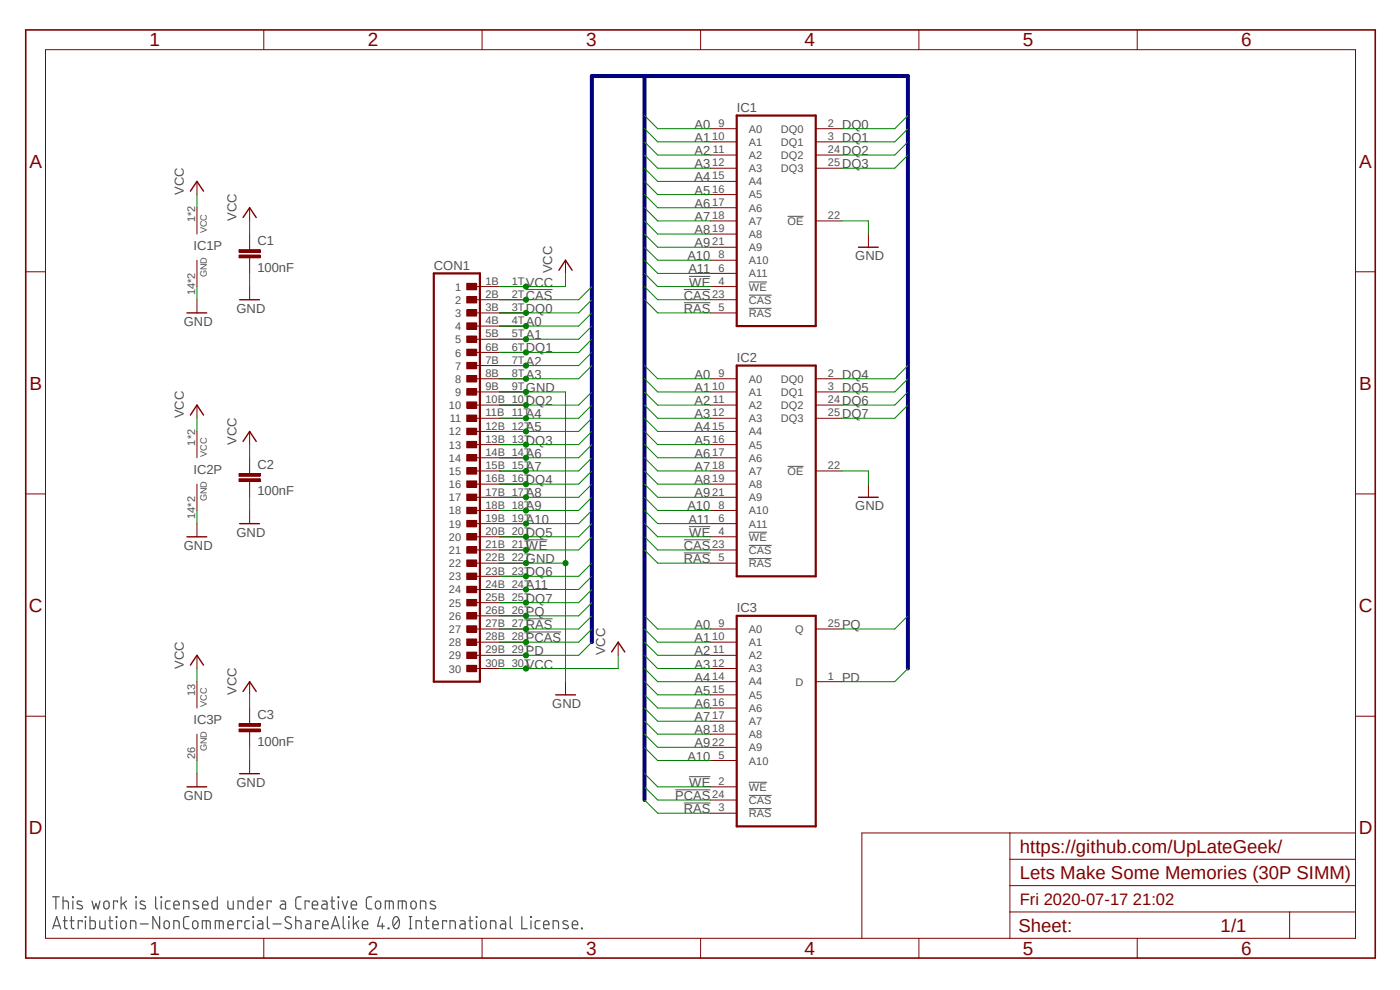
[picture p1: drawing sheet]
<svg xmlns="http://www.w3.org/2000/svg" width="297mm" height="210mm" viewBox="0 0 297 210" stroke-linecap="round" stroke-linejoin="round" font-family="sans-serif">
<path d="M4.9 6l287.2 197.9M292.1 6l-287.2 197.9" fill="none" stroke="#fff" stroke-width=".21"/>
<g fill="none" stroke="#505050" stroke-width=".21">
<path d="M146.2 58.6h4.5M158.9 59.8h3.8M167.1 45.9h3.4M111.6 61.4h5.6M145.1 61.4h5.6M145.1 64.2h5.6M158.9 62.6h4.8M158.9 65.4h4.8M167.1 98.9h3.4M111.6 114.5h4.5M145.1 114.5h5.6M145.1 117.3h5.6"/>
<path d="M146.2 111.7h4.5M158.9 112.9h3.8M158.9 115.7h4.8M158.9 118.5h4.8M111.6 131.3h5.6M111.6 134.1h7.4M143.3 167.6h7.4M145.1 170.3h5.6M146.2 164.8h4.5M158.9 165.9h3.8M158.9 168.7h4.8M158.9 171.5h4.8"/>
</g>
<path d="M92 58h9.8v86.6h-9.8z" fill="none" stroke="#800000" stroke-width=".47"/>
<path d="M99 118.8h2.1v1.3h-2.1z" fill-rule="evenodd" fill="#800000"/>
<path d="M99 118.8h2.1v1.3h-2.1z" fill="none" stroke="#800000" stroke-width=".21"/>
<path d="M99 116h2.1v1.3h-2.1z" fill-rule="evenodd" fill="#800000"/>
<path d="M99 116h2.1v1.3h-2.1z" fill="none" stroke="#800000" stroke-width=".21"/>
<path d="M99 113.2h2.1v1.4h-2.1z" fill-rule="evenodd" fill="#800000"/>
<path d="M99 113.2h2.1v1.4h-2.1z" fill="none" stroke="#800000" stroke-width=".21"/>
<path d="M99 110.4h2.1v1.4h-2.1z" fill-rule="evenodd" fill="#800000"/>
<path d="M99 110.4h2.1v1.4h-2.1z" fill="none" stroke="#800000" stroke-width=".21"/>
<path d="M99 107.6h2.1v1.4h-2.1z" fill-rule="evenodd" fill="#800000"/>
<path d="M99 107.6h2.1v1.4h-2.1z" fill="none" stroke="#800000" stroke-width=".21"/>
<path d="M99 104.8h2.1v1.4h-2.1z" fill-rule="evenodd" fill="#800000"/>
<path d="M99 104.8h2.1v1.4h-2.1z" fill="none" stroke="#800000" stroke-width=".21"/>
<path d="M99 102h2.1v1.4h-2.1z" fill-rule="evenodd" fill="#800000"/>
<path d="M99 102h2.1v1.4h-2.1z" fill="none" stroke="#800000" stroke-width=".21"/>
<path d="M99 99.2h2.1v1.4h-2.1z" fill-rule="evenodd" fill="#800000"/>
<path d="M99 99.2h2.1v1.4h-2.1z" fill="none" stroke="#800000" stroke-width=".21"/>
<path d="M99 96.4h2.1v1.4h-2.1z" fill-rule="evenodd" fill="#800000"/>
<path d="M99 96.4h2.1v1.4h-2.1z" fill="none" stroke="#800000" stroke-width=".21"/>
<path d="M99 93.6h2.1v1.4h-2.1z" fill-rule="evenodd" fill="#800000"/>
<path d="M99 93.6h2.1v1.4h-2.1z" fill="none" stroke="#800000" stroke-width=".21"/>
<path d="M99 90.8h2.1v1.4h-2.1z" fill-rule="evenodd" fill="#800000"/>
<path d="M99 90.8h2.1v1.4h-2.1z" fill="none" stroke="#800000" stroke-width=".21"/>
<path d="M99 88.1h2.1v1.3h-2.1z" fill-rule="evenodd" fill="#800000"/>
<path d="M99 88.1h2.1v1.3h-2.1z" fill="none" stroke="#800000" stroke-width=".21"/>
<path d="M99 85.3h2.1v1.3h-2.1z" fill-rule="evenodd" fill="#800000"/>
<path d="M99 85.3h2.1v1.3h-2.1z" fill="none" stroke="#800000" stroke-width=".21"/>
<path d="M99 82.5h2.1v1.3h-2.1z" fill-rule="evenodd" fill="#800000"/>
<path d="M99 82.5h2.1v1.3h-2.1z" fill="none" stroke="#800000" stroke-width=".21"/>
<path d="M99 79.7h2.1v1.3h-2.1z" fill-rule="evenodd" fill="#800000"/>
<path d="M99 79.7h2.1v1.3h-2.1z" fill="none" stroke="#800000" stroke-width=".21"/>
<path d="M99 76.9h2.1v1.3h-2.1z" fill-rule="evenodd" fill="#800000"/>
<path d="M99 76.9h2.1v1.3h-2.1z" fill="none" stroke="#800000" stroke-width=".21"/>
<path d="M99 74.1h2.1v1.3h-2.1z" fill-rule="evenodd" fill="#800000"/>
<path d="M99 74.1h2.1v1.3h-2.1z" fill="none" stroke="#800000" stroke-width=".21"/>
<path d="M99 71.3h2.1v1.3h-2.1z" fill-rule="evenodd" fill="#800000"/>
<path d="M99 71.3h2.1v1.3h-2.1z" fill="none" stroke="#800000" stroke-width=".21"/>
<path d="M99 68.5h2.1v1.3h-2.1z" fill-rule="evenodd" fill="#800000"/>
<path d="M99 68.5h2.1v1.3h-2.1z" fill="none" stroke="#800000" stroke-width=".21"/>
<path d="M99 65.7h2.1v1.4h-2.1z" fill-rule="evenodd" fill="#800000"/>
<path d="M99 65.7h2.1v1.4h-2.1z" fill="none" stroke="#800000" stroke-width=".21"/>
<path d="M99 62.9h2.1v1.4h-2.1z" fill-rule="evenodd" fill="#800000"/>
<path d="M99 62.9h2.1v1.4h-2.1z" fill="none" stroke="#800000" stroke-width=".21"/>
<path d="M99 60.1h2.1v1.4h-2.1z" fill-rule="evenodd" fill="#800000"/>
<path d="M99 60.1h2.1v1.4h-2.1z" fill="none" stroke="#800000" stroke-width=".21"/>
<path d="M99 121.6h2.1v1.3h-2.1z" fill-rule="evenodd" fill="#800000"/>
<path d="M99 121.6h2.1v1.3h-2.1z" fill="none" stroke="#800000" stroke-width=".21"/>
<path d="M99 124.4h2.1v1.3h-2.1z" fill-rule="evenodd" fill="#800000"/>
<path d="M99 124.4h2.1v1.3h-2.1z" fill="none" stroke="#800000" stroke-width=".21"/>
<path d="M99 127.2h2.1v1.3h-2.1z" fill-rule="evenodd" fill="#800000"/>
<path d="M99 127.2h2.1v1.3h-2.1z" fill="none" stroke="#800000" stroke-width=".21"/>
<path d="M99 130h2.1v1.3h-2.1z" fill-rule="evenodd" fill="#800000"/>
<path d="M99 130h2.1v1.3h-2.1z" fill="none" stroke="#800000" stroke-width=".21"/>
<path d="M99 132.8h2.1v1.3h-2.1z" fill-rule="evenodd" fill="#800000"/>
<path d="M99 132.8h2.1v1.3h-2.1z" fill="none" stroke="#800000" stroke-width=".21"/>
<path d="M99 135.6h2.1v1.3h-2.1z" fill-rule="evenodd" fill="#800000"/>
<path d="M99 135.6h2.1v1.3h-2.1z" fill="none" stroke="#800000" stroke-width=".21"/>
<path d="M99 138.3h2.1v1.4h-2.1z" fill-rule="evenodd" fill="#800000"/>
<path d="M99 138.3h2.1v1.4h-2.1z" fill="none" stroke="#800000" stroke-width=".21"/>
<path d="M99 141.1h2.1v1.4h-2.1z" fill-rule="evenodd" fill="#800000"/>
<g fill="none" stroke="#800000" stroke-width=".21">
<path d="M150.7 27.3h5.6M150.7 30.1h5.6M150.7 32.9h5.6M150.7 35.7h5.6M150.7 38.5h5.6M173.1 27.3h5.5M173.1 30.1h5.5M173.1 32.9h5.5M173.1 35.7h5.5M150.7 41.3h5.6M150.7 44.1h5.6M150.7 46.9h5.6"/>
<path d="M150.7 49.7h5.6M150.7 52.5h5.6M150.7 55.2h5.6M150.7 58h5.6M173.1 46.9h5.5M184.2 49.7v2.8M100.4 77.6h11.2M100.4 74.8h11.2M100.4 72h11.2M100.4 69.2h11.2M100.4 66.4h11.2M100.4 63.6h11.2"/>
<path d="M100.4 60.8h11.2M150.7 66.4h5.6M150.7 63.6h5.6M150.7 60.8h5.6M100.4 99.9h11.2M100.4 97.1h11.2M100.4 94.3h11.2M100.4 91.5h11.2M100.4 88.7h11.2M100.4 85.9h11.2M100.4 83.1h11.2M100.4 80.3h11.2"/>
<path d="M150.7 99.9h5.6M150.7 97.1h5.6M150.7 94.3h5.6M150.7 91.5h5.6M150.7 88.7h5.6M150.7 85.9h5.6M150.7 83.1h5.6M150.7 80.3h5.6M173.1 99.9h5.5M173.1 88.7h5.5M173.1 85.9h5.5M173.1 83.1h5.5"/>
<path d="M173.1 80.3h5.5M100.4 119.5h11.2M100.4 116.7h11.2M100.4 113.9h11.2M100.4 111.1h11.2M100.4 108.3h11.2M100.4 105.5h11.2M100.4 102.7h11.2M150.7 119.5h5.6M150.7 116.7h5.6M150.7 113.9h5.6M150.7 111.1h5.6"/>
<path d="M150.7 108.3h5.6M150.7 105.5h5.6M150.7 102.7h5.6M184.2 102.7v2.8M100.4 122.3h11.2M100.4 125.1h11.2M100.4 127.8h11.2M100.4 130.6h11.2M100.4 133.4h11.2M100.4 136.2h11.2M100.4 139h11.2M150.7 133.4h5.6"/>
<path d="M150.7 136.2h5.6M150.7 139h5.6M173.1 133.4h5.5M53 153v.5M53 155.2v.5M99 141.1h2.1v1.4h-2.1zM100.4 141.8h11.2M120 144.6v2.8M150.7 141.8h5.6M150.7 144.6h5.6M150.7 147.4h5.6M150.7 150.2h5.6"/>
<path d="M150.7 153h5.6M150.7 155.7h5.6M150.7 158.5h5.6M173.1 144.6h5.5M150.7 161.3h5.6M150.7 166.9h5.6M150.7 169.7h5.6M150.7 172.5h5.6"/>
</g>
<path d="M156.3 24.5h16.8v44.7h-16.8zM156.3 77.6h16.8v44.7h-16.8zM156.3 130.6h16.8v44.7h-16.8z" fill="none" stroke="#800000" stroke-width=".47"/>
<path d="M182.1 52.5h4.2M182.1 105.5h4.2M117.9 147.4h4.2" fill="none" stroke="#800000" stroke-width=".3"/>
<path d="M50.7 154.6h4.5v.6h-4.5z" fill-rule="evenodd" fill="#800000"/>
<path d="M50.7 154.6h4.5v.6h-4.5z" fill="none" stroke="#800000" stroke-width=".21"/>
<path d="M50.7 153.5h4.5v.6h-4.5z" fill-rule="evenodd" fill="#800000"/>
<path d="M53 99.9v.6M53 102.2v.5M50.7 153.5h4.5v.6h-4.5zM53 150.2v2.8M53 155.7v2.8" fill="none" stroke="#800000" stroke-width=".21"/>
<path d="M50.7 101.6h4.5v.6h-4.5z" fill-rule="evenodd" fill="#800000"/>
<path d="M50.7 101.6h4.5v.6h-4.5z" fill="none" stroke="#800000" stroke-width=".21"/>
<path d="M50.7 100.5h4.5v.5h-4.5z" fill-rule="evenodd" fill="#800000"/>
<path d="M53 52.5v.5M53 54.7v.5M53 97.1v2.8M50.7 100.5h4.5v.5h-4.5zM53 102.7v2.8" fill="none" stroke="#800000" stroke-width=".21"/>
<path d="M50.7 54.1h4.5v.6h-4.5z" fill-rule="evenodd" fill="#800000"/>
<path d="M50.7 54.1h4.5v.6h-4.5z" fill="none" stroke="#800000" stroke-width=".21"/>
<path d="M50.7 53h4.5v.6h-4.5z" fill-rule="evenodd" fill="#800000"/>
<g fill="none" stroke="#800000" stroke-width=".21">
<path d="M9.7 10.5h277.9v188.6h-277.9zM56 6.3v4.2M102.3 6.3v4.2M148.6 6.3v4.2M194.9 6.3v4.2M241.3 6.3v4.2M41.8 38.5v2.8M5.5 57.7h4.2M41.8 44.1v5.6M41.8 55.2v5.6M50.7 53h4.5v.6h-4.5zM53 44.1v2.8"/>
<path d="M53 49.7v2.8M53 55.2v2.8M120 55.2v2.8M287.6 57.7h4.2M41.8 63.6v2.8M53 60.8v2.8M41.8 85.9v2.8M41.8 91.5v5.6M53 91.5v2.8M5.5 104.8h4.2M41.8 102.7v5.6M41.8 111.1v2.8"/>
<path d="M53 108.3v2.8M287.6 104.8h4.2M41.8 139v2.8M131.1 136.2v2.8M5.5 151.9h4.2M41.8 144.6v5.6M41.8 155.7v5.6M53 144.6v2.8M287.6 151.9h4.2M41.8 164.1v2.8M53 161.3v2.8M214.2 176.7v22.4"/>
<path d="M287.6 176.7h-104.8v22.4M56 199.1v4.1M102.3 199.1v4.1M148.6 199.1v4.1M194.9 199.1v4.1M214.2 193.5h73.4M214.2 187.9h73.4M214.2 182.3h73.4M241.3 199.1v4.1M273.6 193.5v5.6"/>
</g>
<g fill="none" stroke="#800000" stroke-width=".3">
<path d="M40.4 40.6l1.4-2.1 1.4 2.1M51.6 46.1l1.4-2 1.4 2M118.6 57.3l1.4-2.1 1.4 2.1M39.7 66.4h4.2M50.8 63.6h4.2M40.4 88.1l1.4-2.2 1.4 2.2M51.6 93.6l1.4-2.1 1.4 2.1M39.7 113.9h4.2M50.8 111.1h4.2M129.8 138.3l1.3-2.1 1.4 2.1M40.4 141.1l1.4-2.1 1.4 2.1M51.6 146.7l1.4-2.1 1.4 2.1"/>
<path d="M39.7 166.9h4.2M50.8 164.1h4.2"/>
</g>
<path d="M5.5 6.3h286.3v196.9h-286.3z" fill="none" stroke="#800000" stroke-width=".34"/>
<path d="M136.7 16.1v153.6M125.6 136.2v-120.1h67v125.7" fill="none" stroke="#000080" stroke-width=".85"/>
<path d="M125.6 60.8l-2.8 2.8h-16.8" fill="none" stroke="#008000" stroke-width=".21"/>
<circle cx="111.6" cy="63.6" r=".55" fill="#008000"/>
<g fill="none" stroke="#008000" stroke-width=".21">
<path d="M125.6 63.6l-2.8 2.8h-16.8M136.7 60.8l2.8 2.8h11.2M136.7 113.9l2.8 2.8h11.2"/>
<circle cx="111.6" cy="63.6" r=".55"/>
</g>
<circle cx="111.6" cy="66.4" r=".55" fill="#008000"/>
<g fill="none" stroke="#008000" stroke-width=".21">
<path d="M192.6 24.5l-2.8 2.8h-11.2M125.6 66.4l-2.8 2.8h-16.8"/>
<circle cx="111.6" cy="66.4" r=".55"/>
</g>
<circle cx="111.6" cy="69.2" r=".55" fill="#008000"/>
<g fill="none" stroke="#008000" stroke-width=".21">
<path d="M136.7 24.5l2.8 2.8h11.2M125.6 69.2l-2.8 2.8h-16.8M136.7 77.6l2.8 2.7h11.2M136.7 130.6l2.8 2.8h11.2"/>
<circle cx="111.6" cy="69.2" r=".55"/>
</g>
<circle cx="111.6" cy="72" r=".55" fill="#008000"/>
<g fill="none" stroke="#008000" stroke-width=".21">
<path d="M136.7 27.3l2.8 2.8h11.2M125.6 72l-2.8 2.8h-16.8M136.7 80.3l2.8 2.8h11.2M136.7 133.4l2.8 2.8h11.2"/>
<circle cx="111.6" cy="72" r=".55"/>
</g>
<circle cx="111.6" cy="74.8" r=".55" fill="#008000"/>
<g fill="none" stroke="#008000" stroke-width=".21">
<path d="M192.6 27.3l-2.8 2.8h-11.2M125.6 74.8l-2.8 2.8h-16.8"/>
<circle cx="111.6" cy="74.8" r=".55"/>
</g>
<circle cx="111.6" cy="77.6" r=".55" fill="#008000"/>
<g fill="none" stroke="#008000" stroke-width=".21">
<path d="M136.7 30.1l2.8 2.8h11.2M125.6 77.6l-2.8 2.7h-16.8M136.7 83.1l2.8 2.8h11.2M136.7 136.2l2.8 2.8h11.2"/>
<circle cx="111.6" cy="77.6" r=".55"/>
</g>
<circle cx="111.6" cy="80.3" r=".55" fill="#008000"/>
<g fill="none" stroke="#008000" stroke-width=".21">
<path d="M136.7 32.9l2.8 2.8h11.2M111.6 83.1h8.4v61.5M136.7 85.9l2.8 2.8h11.2M111.6 119.5h8.4M136.7 139l2.8 2.8h11.2"/>
<circle cx="111.6" cy="80.3" r=".55"/>
</g>
<circle cx="120" cy="119.5" r=".55" fill="#008000"/>
<g fill="none" stroke="#008000" stroke-width=".21">
<path d="M106 83.1h5.6"/>
<circle cx="120" cy="119.5" r=".55"/>
</g>
<circle cx="111.6" cy="83.1" r=".55" fill="#008000"/>
<g fill="none" stroke="#008000" stroke-width=".21">
<path d="M106 119.5h5.6"/>
<circle cx="111.6" cy="83.1" r=".55"/>
</g>
<circle cx="111.6" cy="119.5" r=".55" fill="#008000"/>
<g fill="none" stroke="#008000" stroke-width=".21">
<path d="M53 58v2.8M178.6 46.9h5.6v2.8M41.8 60.8v2.8M125.6 83.1l-2.8 2.8h-16.8M178.6 99.9h5.6v2.8M41.8 108.3v2.8M53 105.5v2.8M53 158.5v2.8M41.8 161.3v2.8"/>
<circle cx="111.6" cy="119.5" r=".55"/>
</g>
<circle cx="111.6" cy="85.9" r=".55" fill="#008000"/>
<g fill="none" stroke="#008000" stroke-width=".21">
<path d="M192.6 30.1l-2.8 2.8h-11.2M125.6 85.9l-2.8 2.8h-16.8"/>
<circle cx="111.6" cy="85.9" r=".55"/>
</g>
<circle cx="111.6" cy="88.7" r=".55" fill="#008000"/>
<g fill="none" stroke="#008000" stroke-width=".21">
<path d="M136.7 35.7l2.8 2.8h11.2M125.6 88.7l-2.8 2.8h-16.8M136.7 88.7l2.8 2.8h11.2M136.7 141.8l2.8 2.8h11.2"/>
<circle cx="111.6" cy="88.7" r=".55"/>
</g>
<circle cx="111.6" cy="91.5" r=".55" fill="#008000"/>
<g fill="none" stroke="#008000" stroke-width=".21">
<path d="M136.7 38.5l2.8 2.8h11.2M125.6 91.5l-2.8 2.8h-16.8M136.7 91.5l2.8 2.8h11.2M136.7 144.6l2.8 2.8h11.2"/>
<circle cx="111.6" cy="91.5" r=".55"/>
</g>
<circle cx="111.6" cy="94.3" r=".55" fill="#008000"/>
<g fill="none" stroke="#008000" stroke-width=".21">
<path d="M192.6 32.9l-2.8 2.8h-11.2M125.6 94.3l-2.8 2.8h-16.8"/>
<circle cx="111.6" cy="94.3" r=".55"/>
</g>
<circle cx="111.6" cy="97.1" r=".55" fill="#008000"/>
<g fill="none" stroke="#008000" stroke-width=".21">
<path d="M136.7 41.3l2.8 2.8h11.2M125.6 97.1l-2.8 2.8h-16.8M136.7 94.3l2.8 2.8h11.2M136.7 147.4l2.8 2.8h11.2"/>
<circle cx="111.6" cy="97.1" r=".55"/>
</g>
<circle cx="111.6" cy="99.9" r=".55" fill="#008000"/>
<g fill="none" stroke="#008000" stroke-width=".21">
<path d="M136.7 44.1l2.8 2.8h11.2M125.6 99.9l-2.8 2.8h-16.8M136.7 97.1l2.8 2.8h11.2M136.7 150.2l2.8 2.8h11.2"/>
<circle cx="111.6" cy="99.9" r=".55"/>
</g>
<circle cx="111.6" cy="102.7" r=".55" fill="#008000"/>
<g fill="none" stroke="#008000" stroke-width=".21">
<path d="M192.6 77.6l-2.8 2.7h-11.2M125.6 102.7l-2.8 2.8h-16.8"/>
<circle cx="111.6" cy="102.7" r=".55"/>
</g>
<circle cx="111.6" cy="105.5" r=".55" fill="#008000"/>
<g fill="none" stroke="#008000" stroke-width=".21">
<path d="M136.7 46.9l2.8 2.8h11.2M136.7 99.9l2.8 2.8h11.2M125.6 105.5l-2.8 2.8h-16.8M136.7 153l2.8 2.7h11.2"/>
<circle cx="111.6" cy="105.5" r=".55"/>
</g>
<circle cx="111.6" cy="108.3" r=".55" fill="#008000"/>
<g fill="none" stroke="#008000" stroke-width=".21">
<path d="M136.7 49.7l2.8 2.8h11.2M125.6 108.3l-2.8 2.8h-16.8M136.7 102.7l2.8 2.8h11.2M136.7 155.7l2.8 2.8h11.2"/>
<circle cx="111.6" cy="108.3" r=".55"/>
</g>
<circle cx="111.6" cy="111.1" r=".55" fill="#008000"/>
<g fill="none" stroke="#008000" stroke-width=".21">
<path d="M136.7 52.5l2.8 2.7h11.2M125.6 111.1l-2.8 2.8h-16.8M136.7 105.5l2.8 2.8h11.2M136.7 158.5l2.8 2.8h11.2"/>
<circle cx="111.6" cy="111.1" r=".55"/>
</g>
<circle cx="111.6" cy="113.9" r=".55" fill="#008000"/>
<g fill="none" stroke="#008000" stroke-width=".21">
<path d="M192.6 80.3l-2.8 2.8h-11.2M125.6 113.9l-2.8 2.8h-16.8"/>
<circle cx="111.6" cy="113.9" r=".55"/>
</g>
<circle cx="111.6" cy="116.7" r=".55" fill="#008000"/>
<g fill="none" stroke="#008000" stroke-width=".21">
<path d="M136.7 58l2.8 2.8h11.2M125.6 119.5l-2.8 2.8h-16.8M136.7 111.1l2.8 2.8h11.2M136.7 164.1l2.8 2.8h11.2"/>
<circle cx="111.6" cy="116.7" r=".55"/>
</g>
<circle cx="111.6" cy="122.3" r=".55" fill="#008000"/>
<g fill="none" stroke="#008000" stroke-width=".21">
<path d="M192.6 83.1l-2.8 2.8h-11.2M125.6 122.3l-2.8 2.8h-16.8"/>
<circle cx="111.6" cy="122.3" r=".55"/>
</g>
<circle cx="111.6" cy="125.1" r=".55" fill="#008000"/>
<g fill="none" stroke="#008000" stroke-width=".21">
<path d="M136.7 55.2l2.8 2.8h11.2M136.7 108.3l2.8 2.8h11.2M125.6 125.1l-2.8 2.7h-16.8"/>
<circle cx="111.6" cy="125.1" r=".55"/>
</g>
<circle cx="111.6" cy="127.8" r=".55" fill="#008000"/>
<g fill="none" stroke="#008000" stroke-width=".21">
<path d="M192.6 85.9l-2.8 2.8h-11.2M125.6 127.8l-2.8 2.8h-16.8"/>
<circle cx="111.6" cy="127.8" r=".55"/>
</g>
<circle cx="111.6" cy="130.6" r=".55" fill="#008000"/>
<g fill="none" stroke="#008000" stroke-width=".21">
<path d="M125.6 130.6l-2.8 2.8h-16.8M192.6 130.6l-2.8 2.8h-11.2"/>
<circle cx="111.6" cy="130.6" r=".55"/>
</g>
<circle cx="111.6" cy="133.4" r=".55" fill="#008000"/>
<g fill="none" stroke="#008000" stroke-width=".21">
<path d="M136.7 63.6l2.8 2.8h11.2M136.7 116.7l2.8 2.8h11.2M125.6 133.4l-2.8 2.8h-16.8M136.7 169.7l2.8 2.8h11.2"/>
<circle cx="111.6" cy="133.4" r=".55"/>
</g>
<circle cx="111.6" cy="136.2" r=".55" fill="#008000"/>
<g fill="none" stroke="#008000" stroke-width=".21">
<path d="M125.6 136.2l-2.8 2.8h-16.8M136.7 166.9l2.8 2.8h11.2"/>
<circle cx="111.6" cy="136.2" r=".55"/>
</g>
<circle cx="111.6" cy="139" r=".55" fill="#008000"/>
<g fill="none" stroke="#008000" stroke-width=".21">
<path d="M120 58v2.8h-14M192.6 141.8l-2.8 2.8h-11.2"/>
<circle cx="111.6" cy="139" r=".55"/>
</g>
<circle cx="111.6" cy="60.8" r=".55" fill="#008000"/>
<g fill="none" stroke="#008000" stroke-width=".21">
<path d="M131.1 139v2.8h-25.1"/>
<circle cx="111.6" cy="60.8" r=".55"/>
</g>
<circle cx="111.6" cy="141.8" r=".55" fill="#008000"/>
<g fill="none" stroke="#008000" stroke-width=".21">
<path d="M41.8 41.3v2.8M53 46.9v2.8M41.8 88.7v2.8M53 94.3v2.8M41.8 141.8v2.8M53 147.4v2.8"/>
<circle cx="111.6" cy="141.8" r=".55"/>
</g>
<g fill="none" stroke="#505050" stroke-width=".25">
<path d="M11.2 190.2h1.4M11.2 197l.8-2.6 .9 2.6M11.4 196.4h1.3M11.9 190.2v2.6M13.4 191.1l.9 .1 .1 .1 .1 1.5M13.4 190.2v2.6M13.4 195.3h.9M13.7 194.4v2.2a.43 .43 0 0 0 .6 .4M14.9 195.3h.8M15.2 194.4v2.2a.43 .43 0 0 0 .5 .4M15.4 190.2l.1 .2zM15.5 191.1v1.7"/>
<path d="M17.4 191.3a.63 .63 0 0 0-1.1 .2l.1 .2a1.36 1.36 0 0 1 1.1 .7v.2a.87 .87 0 0 1-1.2 .1M17.4 195.6v-.3h-.8v1.7M18.1 194.4l.1 .2zM18.1 195.3v1.7M19.1 194.4v2.6h.9l.2-.4v-1.1l-.4-.2h-.7M19.5 191.1l.4 1.7 .5-1.1 .4 1.1 .4-1.7M21.2 195.3v1.5l.4 .2h.7v-1.7M22.2 191.3a.56 .56 0 0 1 .6-.1 .56 .56 0 0 1 .4 .5v.6a.57 .57 0 0 1-.6 .5 .57 .57 0 0 1-.6-.5l.1-.9zM23.1 195.3h.8M23.3 194.4v2.2a.45 .45 0 0 0 .6 .4M24.6 194.4h.2v.2h-.2zM24.7 195.3v1.7"/>
<path d="M24.9 191.4v-.3h-.8v1.7M25.7 190.2v2.6M25.8 195.5a.56 .56 0 0 1 .6-.1 .56 .56 0 0 1 .4 .5v.6a.57 .57 0 0 1-.6 .5 .57 .57 0 0 1-.6-.5l.1-.9zM26.2 191.6l.6 1.2M26.8 191.1l-1.1 .9M27.7 197v-1.7l.9 .1 .1 .1 .1 1.5M28.8 190.2l.1 .2zM28.9 191.1v1.7M29.8 196h1.7M30.7 191.3a.63 .63 0 0 0-1 .2l.1 .2 .9 .4a.4 .4 0 0 1 0 .7l-.9-.1M33 190.2v2.2l.2 .4h.2M33.9 194.4v2.6l-1.5-2.6v2.6"/>
<path d="M34.2 190.2l.1 .2zM34.2 191.1v1.7M35 195.5a.56 .56 0 0 1 .6-.1 .56 .56 0 0 1 .3 .5v.6a.57 .57 0 0 1-.5 .5 .57 .57 0 0 1-.6-.5v-.9zM36.1 191.1l-.8 .1-.2 .4v.8l.2 .4h.8M36.9 192h1.1a.6 .6 0 0 0-.4-.9 .6 .6 0 0 0-.7 .6v.7l.2 .4h.9M36.9 197v-1.7h.6l.4 .2 .1 1.5M38.9 192.8v-1.7l1 .1 .1 .1 .1 1.5M40.1 194.4l-.9 .1-.3 .5 .1 1.7 .3 .3h.8M41.1 195.5a.56 .56 0 0 1 .6-.1 .56 .56 0 0 1 .3 .5v.6a.57 .57 0 0 1-.6 .5 .57 .57 0 0 1-.5-.5v-.9zM42 191.3a.63 .63 0 0 0-1 .2l.1 .2a1.36 1.36 0 0 1 1.1 .7l-.1 .2a.87 .87 0 0 1-1.1 .1M42.9 197v-1.7h1.3l.4 .2v1.5M43 192h1.1a.6 .6 0 0 0-.4-.9 .6 .6 0 0 0-.7 .6v.7l.2 .4h.9"/>
<path d="M43.8 195.3v1.7M45.7 197v-1.7h1.2l.4 .2 .1 1.5M46.1 190.2v2.6h-.9l-.2-.4v-1.1l.2-.1 .9-.1M46.5 195.3v1.7M48.3 191.1l.1 1.5 .4 .2h.7v-1.7M48.3 196.2h1.2a.6 .6 0 0 0-.4-.9 .6 .6 0 0 0-.8 .6l.1 .9 .4 .2h.7M50.5 192.8v-1.7l.9 .1 .2 .1v1.5M51.3 195.6v-.3h-.9v1.7M52.9 195.3l-.7 .1-.3 .3 .1 1.1 .2 .2h.7M53.6 194.4h.2v.2h-.2zM53.7 190.2v2.6h-1l-.2-.4 .1-1.1 .1-.1 1-.1M53.7 195.3v1.7"/>
<path d="M54.6 192h1.2a.6 .6 0 0 0-.4-.9 .6 .6 0 0 0-.8 .6v.7l.2 .4h1M54.7 195.3l.8 .1 .3 .3v1.3h-.7a.51 .51 0 0 1-.5-.5 .51 .51 0 0 1 .5-.5h.7M56.7 194.4v2.2l.1 .2 .3 .2M57.5 191.4v-.3h-.8v1.7M57.9 196h1.7M59.6 191.1l.8 .1 .1 .1 .1 1.5h-.7a.51 .51 0 0 1-.5-.5 .51 .51 0 0 1 .5-.5h.7M61.7 194.6a.67 .67 0 0 0-.8-.1 .67 .67 0 0 0-.3 .8l1 .7a.63 .63 0 0 1 0 .9 .63 .63 0 0 1-.9-.1l-.2-.1M62.7 195.3l1 .1 .1 .1 .1 1.5M62.7 194.4v2.6M63.9 190.2h-.6l-.5 .3-.1 1.8a.58 .58 0 0 0 .6 .5h.6M64.9 195.3l.8 .1 .2 .1v1.5h-.6a.51 .51 0 0 1-.5-.5 .51 .51 0 0 1 .5-.5h.6M65.6 191.4v-.3h-.9v1.7"/>
<path d="M66.3 192h1.1a.6 .6 0 0 0-.4-.9 .6 .6 0 0 0-.7 .6v.7l.2 .4h.9M67.8 195.6v-.3h-.9v1.7M68.4 191.1l.8 .1 .1 .1 .1 1.5h-.7a.51 .51 0 0 1-.5-.5 .51 .51 0 0 1 .5-.5h.7M68.5 196.2h1.1a.6 .6 0 0 0-.4-.9 .6 .6 0 0 0-.7 .6v.7l.2 .4h.9M70.1 191.1h.9M70.3 197l.9-2.6 .9 2.6M70.4 190.2v2.2a.43 .43 0 0 0 .6 .4M70.5 196.4h1.3M71.7 190.2h.2v.2h-.2zM71.8 191.1v1.7M72.6 191.1l.6 1.7 .5-1.7M72.8 194.4v2.2l.1 .2 .3 .2"/>
<path d="M74 194.4l.1 .2zM74 195.3v1.7M74.5 192h1.1a.6 .6 0 0 0-.3-.9 .6 .6 0 0 0-.8 .6v.7l.2 .4h.9M75 194.4v2.6M75.5 195.8l.6 1.2M76.1 195.3l-1.1 .9M76.9 196.2h1.1a.6 .6 0 0 0-.4-.9 .6 .6 0 0 0-.7 .6v.9l.4 .2h.7M78.9 190.2h-.6l-.5 .3-.1 1.8a.58 .58 0 0 0 .6 .5h.6M79.8 191.3a.56 .56 0 0 1 .6-.1 .56 .56 0 0 1 .4 .5v.6a.57 .57 0 0 1-.6 .5 .57 .57 0 0 1-.6-.5v-.6zM80.7 194.4l-.6 2.1h1.4M81.1 195.9v1.1M81.7 192.8v-1.7l1.5 .1 .2 .4v1.2"/>
<path d="M82.3 196.9l.2 .1zM82.6 191.1v1.7M83.7 194.6a.52 .52 0 0 1 .8 .2 1.54 1.54 0 0 1-.5 2.2 1.58 1.58 0 0 1-.3-2.4zM84.5 192.8v-1.7l1.5 .1 .2 .4v1.2M84.6 195l-1.1 1.5M85.3 191.1v1.7M86.8 197h.6M86.8 194.4h.6M87.1 194.4v2.6M87.4 191.3a.56 .56 0 0 1 .6-.1 .56 .56 0 0 1 .3 .5v.6a.57 .57 0 0 1-.6 .5 .57 .57 0 0 1-.5-.5v-.9zM88.3 197v-1.7h.7l.4 .2v1.5M89.2 192.8v-1.7h.7l.4 .2v1.5"/>
<path d="M90.2 195.3h.8M90.5 194.4v2.2a.43 .43 0 0 0 .5 .4M91.8 196.2h1.2a.6 .6 0 0 0-.4-.9 .6 .6 0 0 0-.8 .6l.1 .9 .3 .2h.8M92.3 191.3a.63 .63 0 0 0-1 .2v.2a1.35 1.35 0 0 1 1.2 .7l-.1 .2a.87 .87 0 0 1-1.1 .1M94.7 195.6v-.3h-.8v1.7M95.5 197v-1.7h.7l.4 .2v1.5M97.7 195.3l.8 .1 .1 .1 .1 1.5h-.7a.51 .51 0 0 1-.5-.5 .51 .51 0 0 1 .5-.5h.7M99.4 195.3h.9M99.7 194.4v2.2a.43 .43 0 0 0 .6 .4M101 194.4l.2 .2zM101.1 195.3v1.7M102.2 195.5a.56 .56 0 0 1 .6-.1 .56 .56 0 0 1 .3 .5v.6a.57 .57 0 0 1-.5 .5 .57 .57 0 0 1-.6-.5v-.9z"/>
<path d="M104.1 197v-1.7h.7l.3 .2 .1 1.5M106.3 195.3l.7 .1 .3 .3v1.3h-.7a.51 .51 0 0 1-.5-.5 .51 .51 0 0 1 .5-.5h.7M108.2 194.4v2.2l.1 .2 .4 .2M110.7 194.4v2.6h1.1M112.6 194.4h.1v.2h-.1zM112.6 195.3v1.7M114.6 195.3l-.9 .1-.2 .3 .1 1.1 .1 .2h.9M115.3 196.2h1.2a.6 .6 0 0 0-.4-.9 .6 .6 0 0 0-.8 .6l.1 .9 .3 .2h.8M117.3 197v-1.7h.8l.3 .2 .1 1.5M120.4 195.5a.63 .63 0 0 0-1 .2l.1 .2a1.36 1.36 0 0 1 1.1 .7v.2a.87 .87 0 0 1-1.2 .1M121.4 196.2h1.2a.6 .6 0 0 0-.4-.9 .6 .6 0 0 0-.8 .6v.7l.2 .4h1M123.4 196.9l.1 .1z"/>
</g>
<g font-size="4" fill="#800000">
<text x="31.7" y="9.9">1</text>
<text x="78" y="9.9">2</text>
<text x="124.3" y="9.9">3</text>
<text x="170.7" y="9.9">4</text>
<text x="217" y="9.9">5</text>
<text x="263.3" y="9.9">6</text>
<text x="6.3" y="35.6">A</text>
<text x="288.4" y="35.6">A</text>
<text x="6.3" y="82.7">B</text>
<text x="288.4" y="82.7">B</text>
<text x="6.1" y="129.8">C</text>
<text x="288.3" y="129.8">C</text>
<text x="6.1" y="176.9">D</text>
<text x="288.3" y="176.9">D</text>
<text x="31.7" y="202.6">1</text>
<text x="78" y="202.6">2</text>
<text x="124.3" y="202.6">3</text>
<text x="170.7" y="202.6">4</text>
<text x="217" y="202.6">5</text>
<text x="263.3" y="202.6">6</text>
</g>
<g font-size="3.9" fill="#800000">
<text x="216.4" y="180.9">https://github.com/UpLateGeek/</text>
<text x="216.4" y="186.5">Lets Make Some Memories (30P SIMM)</text>
<text x="216.1" y="197.8">Sheet:</text>
<text x="259" y="197.7">1/1</text>
</g>
<text font-size="3.5" fill="#800000" x="216.4" y="192.1">Fri 2020-07-17 21:02</text>
<g font-size="2.8" fill="#505050">
<text x="156.3" y="23.8">IC1</text>
<text x="147.4" y="27.3">A0</text>
<text x="178.6" y="27.3">DQ0</text>
<text x="147.4" y="30.1">A1</text>
<text x="147.4" y="32.9">A2</text>
<text x="147.4" y="35.7">A3</text>
<text x="178.6" y="30.1">DQ1</text>
<text x="178.6" y="32.9">DQ2</text>
<text x="178.6" y="35.7">DQ3</text>
<text x="39" y="41.3" transform="rotate(-90 39 41.3)">VCC</text>
<text x="147.4" y="38.5">A4</text>
<text x="147.4" y="41.3">A5</text>
<text x="50.2" y="46.9" transform="rotate(-90 50.2 46.9)">VCC</text>
<text x="147.4" y="44.1">A6</text>
<text x="147.4" y="46.9">A7</text>
<text x="41.1" y="53.1">IC1P</text>
<text x="54.6" y="52">C1</text>
<text x="147.4" y="49.7">A8</text>
<text x="147.4" y="52.5">A9</text>
<text x="54.6" y="57.6">100nF</text>
<text x="92" y="57.3">CON1</text>
<text x="117.2" y="58" transform="rotate(-90 117.2 58)">VCC</text>
<text x="145.8" y="55.2">A10</text>
<text x="146" y="58">A11</text>
<text x="181.4" y="55.2">GND</text>
<text x="111.6" y="63.6">CAS</text>
<text x="111.6" y="60.8">VCC</text>
<text x="145.1" y="63.6">CAS</text>
<text x="146.2" y="60.8">WE</text>
<text x="39" y="69.2">GND</text>
<text x="50.2" y="66.4">GND</text>
<text x="111.6" y="66.4">DQ0</text>
<text x="111.6" y="69.2">A0</text>
<text x="111.6" y="72">A1</text>
<text x="145.1" y="66.4">RAS</text>
<text x="111.6" y="74.8">DQ1</text>
<text x="111.6" y="77.6">A2</text>
<text x="156.3" y="76.9">IC2</text>
<text x="111.6" y="80.3">A3</text>
<text x="111.6" y="83.1">GND</text>
<text x="147.4" y="80.3">A0</text>
<text x="147.4" y="83.1">A1</text>
<text x="178.6" y="80.3">DQ4</text>
<text x="178.6" y="83.1">DQ5</text>
<text x="39" y="88.7" transform="rotate(-90 39 88.7)">VCC</text>
<text x="111.6" y="85.9">DQ2</text>
<text x="111.6" y="88.7">A4</text>
<text x="147.4" y="85.9">A2</text>
<text x="147.4" y="88.7">A3</text>
<text x="178.6" y="85.9">DQ6</text>
<text x="178.6" y="88.7">DQ7</text>
<text x="50.2" y="94.3" transform="rotate(-90 50.2 94.3)">VCC</text>
<text x="111.6" y="91.5">A5</text>
<text x="111.6" y="94.3">DQ3</text>
<text x="147.4" y="91.5">A4</text>
<text x="147.4" y="94.3">A5</text>
<text x="41.1" y="100.6">IC2P</text>
<text x="54.6" y="99.5">C2</text>
<text x="111.6" y="97.1">A6</text>
<text x="111.6" y="99.9">A7</text>
<text x="147.4" y="97.1">A6</text>
<text x="147.4" y="99.9">A7</text>
<text x="54.6" y="105.1">100nF</text>
<text x="111.6" y="102.7">DQ4</text>
<text x="111.6" y="105.5">A8</text>
<text x="147.4" y="102.7">A8</text>
<text x="147.4" y="105.5">A9</text>
<text x="50.2" y="113.9">GND</text>
<text x="111.6" y="108.3">A9</text>
<text x="111.6" y="111.1">A10</text>
<text x="111.6" y="113.9">DQ5</text>
<text x="145.8" y="108.3">A10</text>
<text x="146" y="111.1">A11</text>
<text x="146.2" y="113.9">WE</text>
<text x="181.4" y="108.3">GND</text>
<text x="39" y="116.7">GND</text>
<text x="111.6" y="119.5">GND</text>
<text x="111.6" y="116.7">WE</text>
<text x="145.1" y="116.7">CAS</text>
<text x="145.1" y="119.5">RAS</text>
<text x="111.6" y="122.3">DQ6</text>
<text x="111.6" y="125.1">A11</text>
<text x="111.6" y="127.8">DQ7</text>
<text x="111.6" y="130.6">PQ</text>
<text x="156.3" y="129.9">IC3</text>
<text x="111.6" y="133.4">RAS</text>
<text x="111.6" y="136.2">PCAS</text>
<text x="147.4" y="133.4">A0</text>
<text x="147.4" y="136.2">A1</text>
<text x="178.6" y="133.4">PQ</text>
<text x="39" y="141.8" transform="rotate(-90 39 141.8)">VCC</text>
<text x="111.6" y="139">PD</text>
<text x="111.6" y="141.8">VCC</text>
<text x="128.4" y="139" transform="rotate(-90 128.4 139)">VCC</text>
<text x="147.4" y="139">A2</text>
<text x="147.4" y="141.8">A3</text>
<text x="50.2" y="147.4" transform="rotate(-90 50.2 147.4)">VCC</text>
<text x="147.4" y="144.6">A4</text>
<text x="147.4" y="147.4">A5</text>
<text x="178.6" y="144.6">PD</text>
<text x="41.1" y="153.7">IC3P</text>
<text x="54.6" y="152.6">C3</text>
<text x="117.2" y="150.2">GND</text>
<text x="147.4" y="150.2">A6</text>
<text x="147.4" y="153">A7</text>
<text x="147.4" y="155.8">A8</text>
<text x="54.6" y="158.2">100nF</text>
<text x="145.8" y="161.3">A10</text>
<text x="147.4" y="158.5">A9</text>
<text x="50.2" y="166.9">GND</text>
<text x="146.2" y="166.9">WE</text>
<text x="39" y="169.7">GND</text>
<text x="143.3" y="169.7">PCAS</text>
<text x="145.1" y="172.5">RAS</text>
</g>
<g font-size="2.3" fill="#505050">
<text x="151.1" y="29.7">10</text>
<text x="152.4" y="26.9">9</text>
<text x="158.9" y="28.2">A0</text>
<text x="165.7" y="28.2">DQ0</text>
<text x="175.6" y="29.7">3</text>
<text x="175.6" y="26.9">2</text>
<text x="151.1" y="35.3">12</text>
<text x="151.3" y="32.5">11</text>
<text x="158.9" y="30.9">A1</text>
<text x="158.9" y="33.7">A2</text>
<text x="165.7" y="30.9">DQ1</text>
<text x="165.7" y="33.7">DQ2</text>
<text x="175.6" y="32.5">24</text>
<text x="175.6" y="35.3">25</text>
<text x="151.1" y="38.1">15</text>
<text x="151.1" y="40.9">16</text>
<text x="158.9" y="36.5">A3</text>
<text x="158.9" y="39.3">A4</text>
<text x="165.7" y="36.5">DQ3</text>
<text x="41.4" y="47.1" transform="rotate(-90 41.4 47.1)">1*2</text>
<text x="151.1" y="43.6">17</text>
<text x="151.1" y="46.4">18</text>
<text x="158.9" y="42.1">A5</text>
<text x="158.9" y="44.9">A6</text>
<text x="158.9" y="47.7">A7</text>
<text x="167.1" y="47.7">OE</text>
<text x="175.6" y="46.4">22</text>
<text x="151.1" y="49.2">19</text>
<text x="151.1" y="52">21</text>
<text x="158.9" y="50.5">A8</text>
<text x="158.9" y="53.3">A9</text>
<text x="152.4" y="54.8">8</text>
<text x="152.4" y="57.6">6</text>
<text x="158.9" y="56.1">A10</text>
<text x="158.9" y="58.8">A11</text>
<text x="41.4" y="62.6" transform="rotate(-90 41.4 62.6)">14*2</text>
<text x="96.6" y="64.5">2</text>
<text x="96.6" y="61.7">1</text>
<text x="103" y="66">3B</text>
<text x="103" y="63.2">2B</text>
<text x="103" y="60.4">1B</text>
<text x="108.6" y="63.2">2T</text>
<text x="108.6" y="66">3T</text>
<text x="108.6" y="60.4">1T</text>
<text x="151.1" y="63.2">23</text>
<text x="152.4" y="60.4">4</text>
<text x="152.4" y="66">5</text>
<text x="158.9" y="61.6">WE</text>
<text x="158.9" y="64.4">CAS</text>
<text x="96.6" y="70.1">4</text>
<text x="96.6" y="67.3">3</text>
<text x="103" y="71.6">5B</text>
<text x="103" y="68.8">4B</text>
<text x="108.6" y="68.8">4T</text>
<text x="108.6" y="71.6">5T</text>
<text x="158.9" y="67.2">RAS</text>
<text x="96.6" y="75.7">6</text>
<text x="96.6" y="72.9">5</text>
<text x="103" y="77.2">7B</text>
<text x="103" y="74.4">6B</text>
<text x="108.6" y="74.4">6T</text>
<text x="108.6" y="77.2">7T</text>
<text x="96.6" y="84">9</text>
<text x="96.6" y="81.2">8</text>
<text x="96.6" y="78.4">7</text>
<text x="103" y="82.8">9B</text>
<text x="103" y="80">8B</text>
<text x="108.6" y="80">8T</text>
<text x="108.6" y="82.8">9T</text>
<text x="151.1" y="82.8">10</text>
<text x="152.4" y="80">9</text>
<text x="158.9" y="81.2">A0</text>
<text x="158.9" y="84">A1</text>
<text x="165.7" y="84">DQ1</text>
<text x="165.7" y="81.2">DQ0</text>
<text x="175.6" y="82.8">3</text>
<text x="175.6" y="80">2</text>
<text x="95.3" y="86.8">10</text>
<text x="95.4" y="89.6">11</text>
<text x="103" y="88.4">11B 11T</text>
<text x="103" y="85.6">10B 10T</text>
<text x="151.1" y="88.4">12</text>
<text x="151.3" y="85.6">11</text>
<text x="158.9" y="86.8">A2</text>
<text x="158.9" y="89.6">A3</text>
<text x="165.7" y="86.8">DQ2</text>
<text x="165.7" y="89.6">DQ3</text>
<text x="175.6" y="85.6">24</text>
<text x="175.6" y="88.4">25</text>
<text x="41.4" y="94.5" transform="rotate(-90 41.4 94.5)">1*2</text>
<text x="95.3" y="95.2">13</text>
<text x="95.3" y="92.4">12</text>
<text x="103" y="93.9">13B 13T</text>
<text x="103" y="91.1">12B 12T</text>
<text x="151.1" y="91.1">15</text>
<text x="151.1" y="93.9">16</text>
<text x="158.9" y="92.4">A4</text>
<text x="158.9" y="95.2">A5</text>
<text x="95.3" y="100.8">15</text>
<text x="95.3" y="98">14</text>
<text x="103" y="99.5">15B 15T</text>
<text x="103" y="96.7">14B 14T</text>
<text x="151.1" y="96.7">17</text>
<text x="151.1" y="99.5">18</text>
<text x="158.9" y="98">A6</text>
<text x="158.9" y="100.8">A7</text>
<text x="167.1" y="100.8">OE</text>
<text x="175.6" y="99.5">22</text>
<text x="95.3" y="106.3">17</text>
<text x="95.3" y="103.5">16</text>
<text x="103" y="107.9">18B 18T</text>
<text x="103" y="105.1">17B 17T</text>
<text x="103" y="102.3">16B 16T</text>
<text x="151.1" y="102.3">19</text>
<text x="151.1" y="105.1">21</text>
<text x="152.4" y="107.9">8</text>
<text x="158.9" y="103.5">A8</text>
<text x="158.9" y="106.3">A9</text>
<text x="41.4" y="110.1" transform="rotate(-90 41.4 110.1)">14*2</text>
<text x="95.3" y="111.9">19</text>
<text x="95.3" y="109.1">18</text>
<text x="103" y="113.5">20B 20T</text>
<text x="103" y="110.7">19B 19T</text>
<text x="152.4" y="113.5">4</text>
<text x="152.4" y="110.7">6</text>
<text x="158.9" y="109.1">A10</text>
<text x="158.9" y="111.9">A11</text>
<text x="95.3" y="117.5">21</text>
<text x="95.3" y="114.7">20</text>
<text x="103" y="119.1">22B 22T</text>
<text x="103" y="116.3">21B 21T</text>
<text x="151.1" y="116.3">23</text>
<text x="152.4" y="119.1">5</text>
<text x="158.9" y="114.7">WE</text>
<text x="158.9" y="117.5">CAS</text>
<text x="95.3" y="120.3">22</text>
<text x="95.3" y="123.1">23</text>
<text x="95.3" y="125.9">24</text>
<text x="103" y="121.9">23B 23T</text>
<text x="103" y="124.7">24B 24T</text>
<text x="158.9" y="120.3">RAS</text>
<text x="95.3" y="128.7">25</text>
<text x="95.3" y="131.5">26</text>
<text x="103" y="127.5">25B 25T</text>
<text x="103" y="130.3">26B 26T</text>
<text x="95.3" y="134.3">27</text>
<text x="95.3" y="137.1">28</text>
<text x="103" y="133">27B 27T</text>
<text x="103" y="135.8">28B 28T</text>
<text x="151.1" y="135.8">10</text>
<text x="152.4" y="133">9</text>
<text x="158.9" y="134.3">A0</text>
<text x="158.9" y="137">A1</text>
<text x="168.7" y="134.3">Q</text>
<text x="175.6" y="133">25</text>
<text x="95.3" y="139.9">29</text>
<text x="95.3" y="142.7">30</text>
<text x="103" y="138.6">29B 29T</text>
<text x="103" y="141.4">30B 30T</text>
<text x="151.1" y="141.4">12</text>
<text x="151.3" y="138.6">11</text>
<text x="158.9" y="139.8">A2</text>
<text x="158.9" y="142.6">A3</text>
<text x="41.4" y="147.6" transform="rotate(-90 41.4 147.6)">13</text>
<text x="151.1" y="144.2">14</text>
<text x="151.1" y="147">15</text>
<text x="151.1" y="149.8">16</text>
<text x="158.9" y="145.4">A4</text>
<text x="158.9" y="148.2">A5</text>
<text x="168.8" y="145.5">D</text>
<text x="175.6" y="144.2">1</text>
<text x="151.1" y="152.6">17</text>
<text x="151.1" y="155.4">18</text>
<text x="158.9" y="151">A6</text>
<text x="158.9" y="153.8">A7</text>
<text x="41.4" y="161" transform="rotate(-90 41.4 161)">26</text>
<text x="151.1" y="158.2">22</text>
<text x="152.4" y="161">5</text>
<text x="158.9" y="156.6">A8</text>
<text x="158.9" y="159.4">A9</text>
<text x="152.4" y="166.5">2</text>
<text x="158.9" y="162.2">A10</text>
<text x="158.9" y="167.8">WE</text>
<text x="151.1" y="169.3">24</text>
<text x="152.4" y="172.1">3</text>
<text x="158.9" y="170.6">CAS</text>
<text x="158.9" y="173.4">RAS</text>
</g>
<g font-size="1.9" fill="#505050">
<text x="43.9" y="49.5" transform="rotate(-90 43.9 49.5)">VCC</text>
<text x="43.9" y="58.8" transform="rotate(-90 43.9 58.8)">GND</text>
<text x="43.9" y="97" transform="rotate(-90 43.9 97)">VCC</text>
<text x="43.9" y="106.3" transform="rotate(-90 43.9 106.3)">GND</text>
<text x="43.9" y="150" transform="rotate(-90 43.9 150)">VCC</text>
<text x="43.9" y="159.4" transform="rotate(-90 43.9 159.4)">GND</text>
</g>
</svg>
